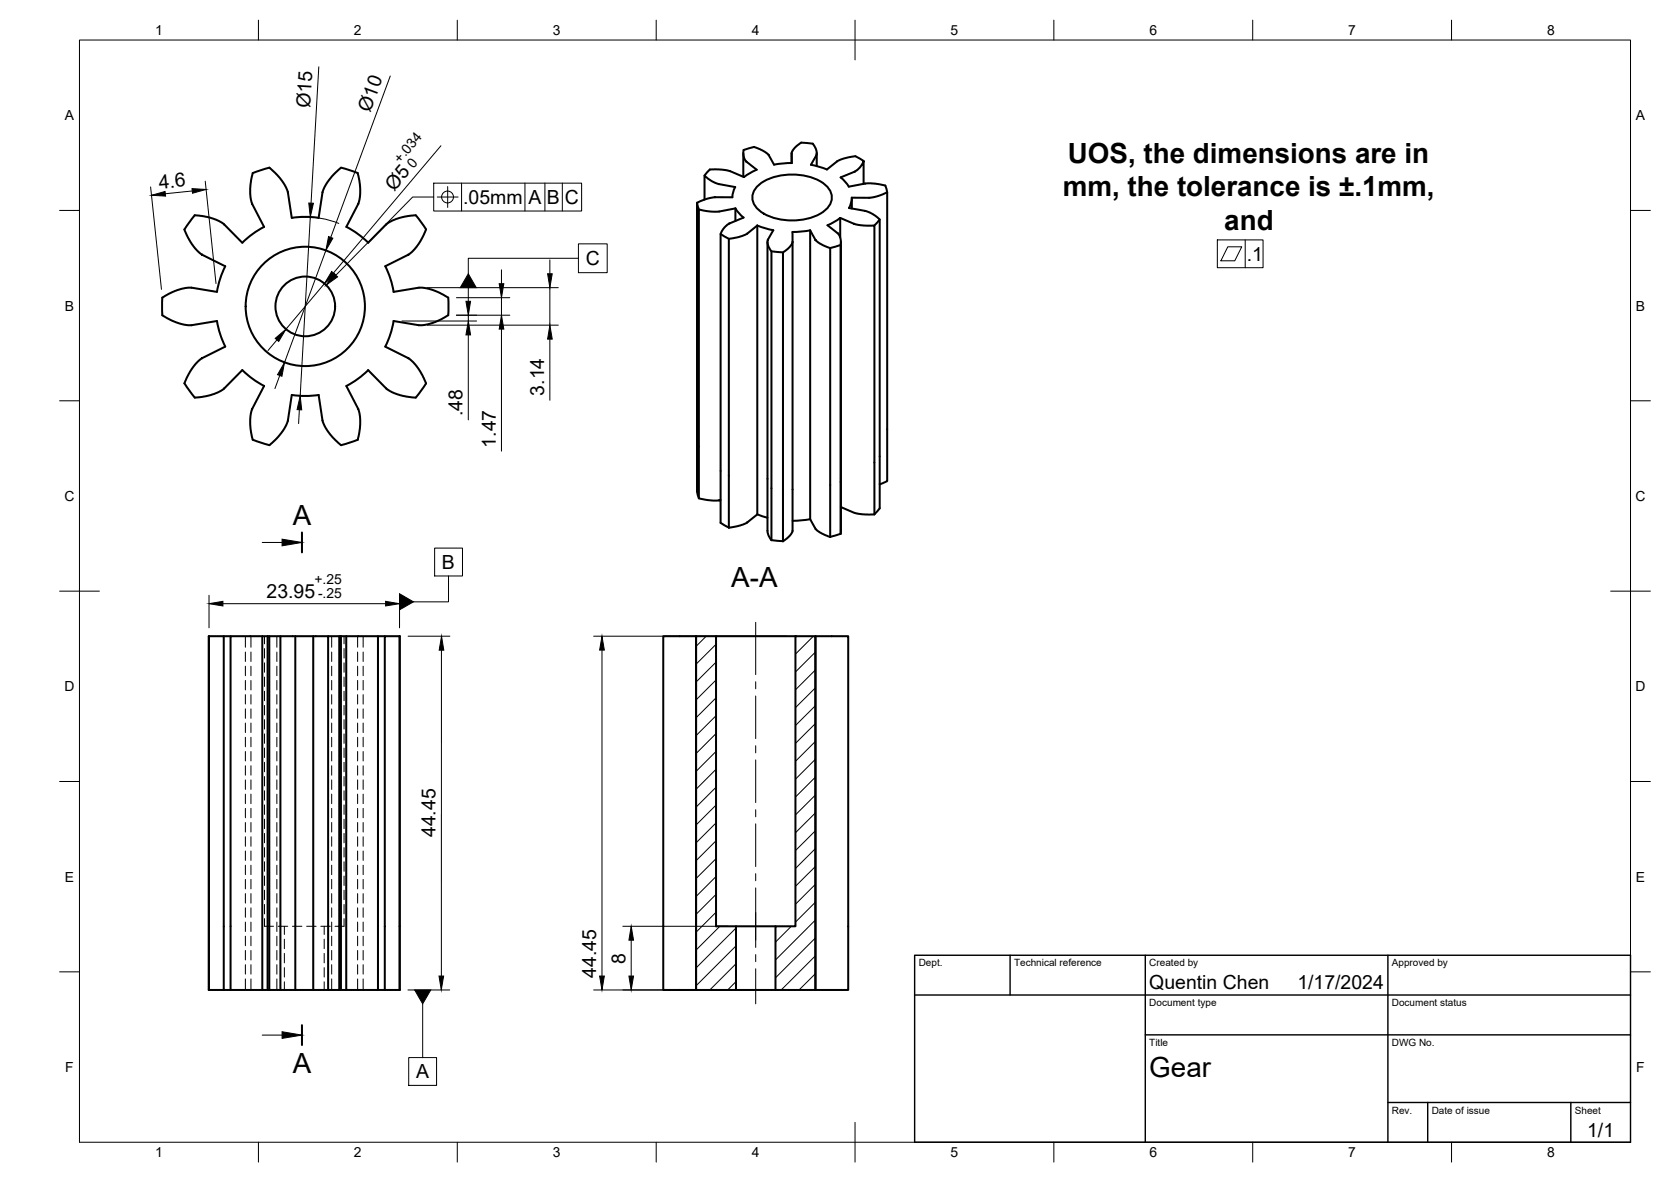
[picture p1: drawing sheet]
<svg xmlns="http://www.w3.org/2000/svg" width="420mm" height="297mm" viewBox="0 0 420 297" stroke-linecap="round" stroke-linejoin="round" font-family="sans-serif">
<!-- layer: Visible -->
<g fill="none" stroke="#000" stroke-width=".51">
<path d="M186.9 38.5v5.9M199.1 38.5v2.5M204.4 36.1l.8 1.4 .2 1.2-1.5 2.7 4 1.2 2.6-2.1 2.5-.9a3.7 3.7 0 0 1 4.2 .9M204.4 36.1l-.5-.1a4.7 4.7 0 0 0-2.7 0l-1.5 1.3-.6 1.2M205.4 38.5v3.2M46.4 57.7l1.8 3.5 1.9 2.3 .6 .5 5.9 2.9M49 54.1l3.8 .6 3 1.3 5.1 5M49 54.1l-2.6 3.6M66.4 57a22.5 22.5 0 0 0-5.5 4M67.7 42.1l2.7 2.7 1.7 2.6 .3 1 1 6.4a21.8 21.8 0 0 1 6.7-.1l1-6.3 .4-1.2 2-3 2.2-2.1M67.8 42.1l-3.1 1a1.54 1.54 0 0 0-1.4 1.6l-.4 2.6 .3 3.3 3.2 6.4M85.8 42.1l3.6 1.2a1.15 1.15 0 0 1 .8 1.1l.4 3-.3 3.1-3.2 6.5"/>
<path d="M87.1 57a22.5 22.5 0 0 1 5.5 4M104.5 54.1l-3.5 .5-3.2 1.3-.7 .5-4.5 4.6M104.5 54.1l2.3 3a1.14 1.14 0 0 1-.1 1.5l-1.4 2.7-1.8 2.1-.8 .6-5.8 2.9M175.3 51l.4 1.6M177.1 50.2v-6.1l1.6 1.3 1.3 .6 4.9 1-.5 1-.3 1.6h-4.9l-1.8 .5-2.1 .9v72.6M181.2 58.8l2.1 1.2M184.9 52.4l-5 .8-2.2-.1-2-.5v72.6l3 .6 2.5-.1M184.9 52.4v3.1M184.9 52.4l.9 1.2 1.2 1.1-4 1.7-1.1 1.1-.7 1.3v72.6M190.4 46.9a14 14 0 0 1 12.5-2.6 8.4 8.4 0 0 1 6.1 4.1 4 4 0 0 1-1.8 4.7 15 15 0 0 1-16.1 0 3.9 3.9 0 0 1-.7-6.2zM190.4 56.7l-3.1 2.3-2 .7-2 .3v72.6l2.2-.4 1.7-.5 3.2-2.4M190.4 56.7v72.6"/>
<path d="M190.4 56.7l4 1.2-1.4 2.7 .2 1.2 .8 1.4v72.5l-.7-1.1-.3-1.1v-72.7M199.1 41l-4.5 .4-1.3-2.5-.8-.6-1.4-.8a3.5 3.5 0 0 0-3.6 0l-.5 .2-.1 .5 .3 1.8 .5 .6 2.6 2.1-3.2 1.8-3.8-1.6-1.9-.3h-2a1.7 1.7 0 0 0-1.8 .9l-.5 .6M203.7 57.9l1.5 2.6 1.6 1.1 1.9 .7v72.6l-1.8-.7-1.5-.9-1.7-2.8M203.7 57.9v72.6M203.7 57.9l-4.4 .4v2.5M211.3 54.8l-3.2 1.8 2.7 2.2 .4 .7 .2 1.1v73.6v-73.4M211.3 54.8l4.3 1.7 2.2 .2h2.1v72.6M211.3 54.8v4.9M214.2 49.7l-.3 1.5-.4 1.1 4.6 .9 1.8 .9 1.3 1.1v72.5l-1.3 1.5M214.2 49.7l5-.1 1.9-.4 2-.9v72.6l-1.9 .8M214.2 49.7v2.7M217.1 46.2v-5.7l-.7 1.3-1 1-4 1.8 1.1 1.1 .9 1.2 4.7-.8 3.5 .3a1.26 1.26 0 0 1 1.4 1.5l.1 .4"/>
<path d="M221.2 55.2l-1.3 1.5M54.5 73.3l-6.4-1-1.3 .1-2.2 .5-2 .9-1.8 1v3.1a1.47 1.47 0 0 0 1 1.9l2.9 1.4 2.6 .5 7.2-1M56.6 66.9a22.5 22.5 0 0 0-2.1 6.4M96.9 66.9a21.7 21.7 0 0 1 2.1 6.4l6.3-1 2.5 .3 2.2 .7 2.7 1.5 .1 1.9-.1 2.5-2.7 1.5-2.1 .7-2.6 .3-6.3-1a21.9 21.9 0 0 1-2.1 6.4l5.8 3 .7 .5 1.9 2.2 1.4 2.6a1.4 1.4 0 0 1-.3 2l-1.9 2.5-4-.6-2-.8-1.2-.7-4.7-4.8a21.9 21.9 0 0 1-5.5 4M194 63.2l2.9 .2M199.3 60.8l-.2 .6-.7 .8-1.5 1.2v72.6M199.3 60.8v72.7l-.7 1.1-1.7 1.4M211.4 61.6l-2.7 .7M46.4 96.3l1.8 2.6a1.51 1.51 0 0 0 1.9 .9l2.9-.5 2.7-1.2 .7-.5 4.5-4.6a23.2 23.2 0 0 0 5.5 4M54.5 80.7a23.6 23.6 0 0 0 2.1 6.4l-5.8 2.9-.8 .6-2.1 2.5-1.5 3.3M66.4 97l-3.1 5.9-.3 1.7-.1 2 .7 3.9 2.9 1a1.48 1.48 0 0 0 2.1-.4l2.2-2.4 1.4-2.5 1.2-6.9a22.4 22.4 0 0 0 6.7 0l1 6.5 .5 1.2 1 1.6 1.2 1.5 2 1.8 3-1a1.45 1.45 0 0 0 1.4-1.4l.4-2.8-.2-2.8-.3-1.1-3-5.8M175.3 123.5l.4 1.7"/>
<path d="M181.2 131.4l2.1 1.2M190.4 129.3l2.6 .8M194 135.7l2.9 .3M203.7 130.5l-4.4 .4M211.4 134.1l-2.7 .8M211.4 127.4l4.1 1.7 2.1 .2h2.3M52.5 159.9v88.9h34.6M56.3 159.9h1.7M66 159.9v88.9M67.3 159.9h.4v88.9M67.3 159.9h-9.3v88.9M67.3 159.9v88.9"/>
<path d="M67.7 159.9h2.8M74.3 159.9v88.9M78.8 159.9v88.9M82.5 159.9h2.8M85.7 159.9h9.3v88.9h1.8M85.7 159.9h-.4v88.9M85.7 159.9v88.9M87.1 159.9v88.9h7.9M95 159.9h1.8M100.5 159.9v88.9v-88.9h-3.7v88.9M166.8 159.9h8.2v88.9h-8.2zM175 159.9h.1"/>
<path d="M175 159.9h5v72.9h5.1v16h-10.1zM180 159.9h20M200 159.9h5v88.9h-10v-16h5zM205 159.9h8.3v88.9h-8.3zM185.1 232.8h9.9M52.5 248.8v-88.9h3.8v88.9M70.5 248.8v-88.9h12v88.9M96.8 248.8h3.7M185.1 248.8h9.9"/>
<circle cx="76.8" cy="77" r="7.5"/>
<circle cx="76.8" cy="77" r="15"/>
</g>
<!-- layer: Hidden -->
<g fill="none" stroke="#000" stroke-width=".25">
<path d="M61.7 159.9v2.8M63.1 159.9v2.8M66.5 159.9v1.9M69.6 159.9v2.8M83.4 159.9v2.8M86.5 159.9v1.9M89.9 159.9v2.8M91.3 159.9v2.8M61.7 163.9v2.3M61.7 167.4v2.4M61.7 171v2.4M61.7 174.6v2.3"/>
<path d="M61.7 178.1v2.4M63.1 163.9v2.3M63.1 167.4v2.4M63.1 171v2.4M63.1 174.6v2.3M63.1 178.1v2.4M66.5 163v2.4M66.5 166.6v2.3M66.5 170.1v2.4M66.5 173.7v2.4M66.5 177.3v2.4M69.6 163.9v2.3"/>
<path d="M69.6 167.4v2.4M69.6 171v2.4M69.6 174.6v2.3M69.6 178.1v2.4M83.4 163.9v2.3M83.4 167.4v2.4M83.4 171v2.4M83.4 174.6v2.3M83.4 178.1v2.4M86.5 163v2.4M86.5 166.6v2.3M86.5 170.1v2.4"/>
<path d="M86.5 173.7v2.4M86.5 177.3v2.4M89.9 163.9v2.3M89.9 167.4v2.4M89.9 171v2.4M89.9 174.6v2.3M89.9 178.1v2.4M91.3 163.9v2.3M91.3 167.4v2.4M91.3 171v2.4M91.3 174.6v2.3M91.3 178.1v2.4"/>
<path d="M61.7 181.7v2.4M61.7 185.3v2.4M61.7 188.9v2.3M61.7 192.4v2.4M61.7 196v2.4M61.7 199.6v2.4M63.1 181.7v2.4M63.1 185.3v2.4M63.1 188.9v2.3M63.1 192.4v2.4M63.1 196v2.4M63.1 199.6v2.4"/>
<path d="M66.5 180.9v2.3M66.5 184.4v2.4M66.5 188v2.4M66.5 191.6v2.4M66.5 195.1v2.4M66.5 198.7v2.4M69.6 181.7v2.4M69.6 185.3v2.4M69.6 188.9v2.3M69.6 192.4v2.4M69.6 196v2.4M69.6 199.6v2.4"/>
<path d="M83.4 181.7v2.4M83.4 185.3v2.4M83.4 188.9v2.3M83.4 192.4v2.4M83.4 196v2.4M83.4 199.6v2.4M86.5 180.9v2.3M86.5 184.4v2.4M86.5 188v2.4M86.5 191.6v2.4M86.5 195.1v2.4M86.5 198.7v2.4"/>
<path d="M89.9 181.7v2.4M89.9 185.3v2.4M89.9 188.9v2.3M89.9 192.4v2.4M89.9 196v2.4M89.9 199.6v2.4M91.3 181.7v2.4M91.3 185.3v2.4M91.3 188.9v2.3M91.3 192.4v2.4M91.3 196v2.4M91.3 199.6v2.4"/>
<path d="M61.7 203.1v2.4M61.7 206.7v2.4M61.7 210.3v2.4M61.7 213.9v2.3M61.7 217.4v2.4M63.1 203.1v2.4M63.1 206.7v2.4M63.1 210.3v2.4M63.1 213.9v2.3M63.1 217.4v2.4M66.5 202.3v2.4M66.5 205.9v2.3"/>
<path d="M66.5 209.4v2.4M66.5 213v2.4M66.5 216.6v2.4M69.6 203.1v2.4M69.6 206.7v2.4M69.6 210.3v2.4M69.6 213.9v2.3M69.6 217.4v2.4M83.4 203.1v2.4M83.4 206.7v2.4M83.4 210.3v2.4M83.4 213.9v2.3"/>
<path d="M83.4 217.4v2.4M86.5 202.3v2.4M86.5 205.9v2.3M86.5 209.4v2.4M86.5 213v2.4M86.5 216.6v2.4M89.9 203.1v2.4M89.9 206.7v2.4M89.9 210.3v2.4M89.9 213.9v2.3M89.9 217.4v2.4M91.3 203.1v2.4"/>
<path d="M91.3 206.7v2.4M91.3 210.3v2.4M91.3 213.9v2.3M91.3 217.4v2.4M61.7 221v2.4M61.7 224.6v2.4M61.7 228.1v2.4M61.7 231.7v2.4M61.7 235.3v2.4M61.7 238.9v2.3M63.1 221v2.4M63.1 224.6v2.4"/>
<path d="M63.1 228.1v2.4M63.1 231.7v2.4M63.1 235.3v2.4M63.1 238.9v2.3M66.5 230.9v1.9h2.3M66.5 220.1v2.4M66.5 223.7v2.4M66.5 227.3v2.4M69.6 221v2.4M69.6 224.6v2.4M69.6 228.1v2.4M69.6 231.7v2.4"/>
<path d="M69.6 235.3v2.4M69.6 238.9v2.3M70 232.8h2.3M71.5 232.8v2M71.5 236v2.4M71.5 239.6v2.4M73.5 232.8h2.4M77.1 232.8h2.4M80.7 232.8h2.4M81.5 232.8v2M81.5 236v2.4M81.5 239.6v2.4"/>
<path d="M83.4 221v2.4M83.4 224.6v2.4M83.4 228.1v2.4M83.4 231.7v2.4M83.4 235.3v2.4M83.4 238.9v2.3M86.5 230.9v1.9h-2.3M86.5 220.1v2.4M86.5 223.7v2.4M86.5 227.3v2.4M89.9 221v2.4M89.9 224.6v2.4"/>
<path d="M89.9 228.1v2.4M89.9 231.7v2.4M89.9 235.3v2.4M89.9 238.9v2.3M91.3 221v2.4M91.3 224.6v2.4M91.3 228.1v2.4M91.3 231.7v2.4M91.3 235.3v2.4M91.3 238.9v2.3M61.7 242.4v2.4M61.7 246v2.8"/>
<path d="M63.1 242.4v2.4M63.1 246v2.8M69.6 242.4v2.4M69.6 246v2.8M71.5 243.2v2.3M71.5 246.7v2.1M81.5 243.2v2.3M81.5 246.7v2.1M83.4 242.4v2.4M83.4 246v2.8M89.9 242.4v2.4M89.9 246v2.8"/>
<path d="M91.3 242.4v2.4M91.3 246v2.8"/>
</g>
<!-- layer: Visible -->
<circle cx="180.8" cy="125.7" r=".25" fill="#000"/>
<!-- layer: BORDER -->
<g fill="none" stroke="#000" stroke-width=".25">
<path d="M20 10.1h390v276.9h-390zM65 5.1v5M115 5.1v5M165 5.1v5M215 5.1v10M265 5.1v5M315 5.1v5M365 5.1v5M15 52.9h5M410 52.9h5M15 100.7h5M410 100.7h5"/>
<path d="M15 148.6h10M405 148.6h10M15 196.4h5M410 196.4h5M15 244.2h5M410 244.2h5M65 287v5M115 287v5M165 287v5M215 282.1v9.9M265 287v5M315 287v5"/>
<path d="M365 287v5"/>
</g>
<!-- layer: TITLEBLOCK -->
<path d="M230 240.1h180v46.9h-180zM230 250h180M254 240.1v9.9M288 240.1v46.9M349 240.1v46.9M288 260.1h122M349 277.1h61M359 277.1v9.9M395 277.1v9.9" fill="none" stroke="#000" stroke-width=".36"/>
<g fill="none" stroke="#000" stroke-width=".25">
<path d="M109.1 49.5h-5.3l-19.3 19.7M109.1 46h37.1v7h-37.1zM109.9 49.5h5.3M112.6 46.9v5.2M116.1 46v7M132 46v7M137 46v7M141.4 46v7M145.4 64.9h-27.6v3.9M145.4 61.3h7.3v7.2h-7.3zM306.1 60.3h11.5v7h-11.5zM308.7 62h3.5l-1.7 3.5h-3.5z"/>
<path d="M313.1 60.3v7M109.3 137.7h7v7h-7zM112.8 144.7v6.5h-8.8M106.3 252.3v13.5M102.8 265.8h7v7h-7z"/>
<circle cx="112.5" cy="49.5" r="1.49"/>
</g>
<path d="M84 68.8l.9 .8-2.9 2.1zM117.8 68.8l2 3.5h-4.1zM100.5 149.2l3.5 2-3.5 2.1zM104.3 248.8h4l-2 3.5z" fill="#000" stroke="#000" stroke-width=".25"/>
<!-- layer: FD_Dimensions -->
<g fill="none" stroke="#000" stroke-width=".25">
<path d="M80.2 16.8l-2 34.2M98.1 19.1l-14.9 40.6M110.9 36.6l-27.1 32M37.9 47l2.7 25.7M48.3 48l-6.7 .7M51.6 45.5l2.7 25.8M75.9 54.5a22.5 22.5 0 0 1 9.3 1.6M78 54.6l-2.5 44.9M81.6 71.3l-9.7 11.4M81.9 62.9l-10.4 28.2M107.4 72.3h33M114.8 79.2h13.4"/>
<path d="M114.8 74.8h13.4M117.8 72.2v3.5M117.8 79.2v1.5M126.1 67.8v3.5M126.1 74.8v4.4M138.3 65.3v3.5M138.3 72.3v9.4M69.6 85.4l-2.2 2.7M70.3 94.4l-1.2 3.2M101 80.7h18.8M107.4 81.7h33M117.8 84.2v21.3"/>
<path d="M126.1 82.7v30.7M138.3 85.2v15.4M75.3 103l-.2 3.5M52.6 149.6v8.2M56 151.7h41M100.5 149.6v8.2M102.6 159.9h10.5M149.3 159.9h48.6M111 163.4v81.9M151.4 163.4v81.9M156.6 232.8h26.4M158.7 236.3v9"/>
<path d="M102.6 248.8h10.5M149.3 248.8h43.6"/>
</g>
<g fill="#000" stroke="#000" stroke-width=".25">
<path d="M38.1 49.1l3.4-1 .1 1.2zM48.3 47.4l3.5 .2-3.4 1zM77.6 51l1.2 .1-.8 3.5zM82.6 59.4l1.1 .5-1.8 3zM83.4 68.2l.9 .8-2.7 2.3zM117.2 75.7h1.1l-.5 3.5zM125.5 71.3h1.2l-.6 3.5zM137.7 68.8h1.2l-.6 3.5zM69.2 85l2.7-2.3-1.8 3.1zM71.5 91.1l-.6 3.5-1.1-.4zM117.8 80.7l.5 3.5h-1.1zM126.1 79.2l.6 3.5h-1.2z"/>
<path d="M138.3 81.7l.6 3.5h-1.2zM75.5 99.5l.4 3.5-1.2-.1zM52.6 151.7l3.4-.6v1.2zM97 151.1l3.5 .6-3.5 .6zM111 159.9l.6 3.5h-1.2zM151.4 159.9l.6 3.5h-1.2zM158.7 232.8l.6 3.5h-1.2zM110.4 245.3h1.1l-.5 3.5zM150.8 245.3h1.2l-.6 3.5zM158.1 245.3h1.2l-.6 3.5z"/>
</g>
<!-- layer: Hatching -->
<g fill="none" stroke="#000" stroke-width=".25">
<path d="M177.6 159.9l-2.6 2.5M200 159.9h.1M204.5 159.9l-4.5 4.5M180 161.9l-5 5M180 166.4l-5 5M180 170.9l-5 5M180 175.4l-5 5M180 179.9l-5 5M205 163.9l-5 5M205 168.4l-5 5M205 172.9l-5 4.9M205 177.3l-5 5"/>
<path d="M180 184.3l-5 5.1M180 188.8l-5 5.1M180 193.3l-5 5M180 197.8l-5 5M205 181.8l-5 5M205 186.3l-5 5M205 190.8l-5 5M205 195.3l-5 5M205 199.8l-5 5M180 202.3l-5 5M180 206.8l-5 5M180 211.3l-5 5"/>
<path d="M180 215.8l-5 5M205 204.3l-5 5M205 208.8l-5 5M205 213.3l-5 5M205 217.7l-5 5M180 220.3l-5 5M180 224.8l-5 5M180 229.2l-5 5.1M181 232.8l-6 5.9M185.1 233.2l-10.1 10M185.1 237.7l-10.1 10M199 232.8l-4 4"/>
<path d="M205 222.2l-5 5.1M205 226.7l-5 5M205 231.2l-10 10M205 235.7l-10 10M185.1 242.2l-6.6 6.6M185.1 246.7l-2.1 2.1M205 240.2l-8.6 8.6M205 244.7l-4.1 4.1"/>
</g>
<!-- layer: Section Lines -->
<path d="M75.9 133.8v5M75.9 257.6v5" fill="none" stroke="#000" stroke-width=".51"/>
<path d="M65.9 136.3h5M65.9 260.1h5" fill="none" stroke="#000" stroke-width=".25"/>
<path d="M70.9 135.5l5 .8-5 .9zM70.9 259.3l5 .8-5 .8z" fill="#000" stroke="#000" stroke-width=".25"/>
<!-- layer: Smart Centers -->
<path d="M190 156.4v13.1M190 171.3v1.8M190 174.9v10.7M190 187.4v1.8M190 191v10.7M190 203.5v1.8M190 207v10.8M190 219.5v1.8M190 223.1v15M190 239.9v1.8M190 243.5v8.8" fill="none" stroke="#000" stroke-width=".25"/>
<g font-size="7">
<text x="268.5" y="41">UOS, the dimensions are in</text>
<text x="267.2" y="49.4">mm, the tolerance is ±.1mm,</text>
<text x="307.8" y="57.7">and</text>
<text x="73.6" y="131.8">A</text>
<text x="183.9" y="147.6">A-A</text>
<text x="73.6" y="269.6">A</text>
<text x="289" y="270.6">Gear</text>
</g>
<g font-size="4.9">
<text x="78" y="27.1" transform="rotate(-87 78 27.1)">Ø15</text>
<text x="93.1" y="28.3" transform="rotate(-70 93.1 28.3)">Ø10</text>
<text x="40.1" y="47.4" transform="rotate(-6 40.1 47.4)">4.6</text>
<text x="99.1" y="48.2" transform="rotate(-50 99.1 48.2)">Ø5</text>
<text x="116.5" y="51.3">.05mm</text>
<text x="132.9" y="51.3">A</text>
<text x="137.5" y="51.3">B</text>
<text x="142" y="51.3">C</text>
<text x="313.5" y="65.5">.1</text>
<text x="147.3" y="66.7">C</text>
<text x="136.8" y="99.4" transform="rotate(-90 136.8 99.4)">3.14</text>
<text x="116.3" y="104.5" transform="rotate(-90 116.3 104.5)">.48</text>
<text x="124.7" y="112.5" transform="rotate(-90 124.7 112.5)">1.47</text>
<text x="111.1" y="143">B</text>
<text x="67" y="150.2">23.95</text>
<text x="109.5" y="210.4" transform="rotate(-90 109.5 210.4)">44.45</text>
<text x="149.9" y="245.7" transform="rotate(-90 149.9 245.7)">44.45</text>
<text x="157.3" y="242.1" transform="rotate(-90 157.3 242.1)">8</text>
<text x="289" y="248.5">Quentin Chen</text>
<text x="326.2" y="248.5">1/17/2024</text>
<text x="104.6" y="271">A</text>
<text x="399.1" y="285.7">1/1</text>
</g>
<g font-size="3.5">
<text x="39" y="8.8">1</text>
<text x="89" y="8.8">2</text>
<text x="139" y="8.8">3</text>
<text x="189" y="8.8">4</text>
<text x="239" y="8.8">5</text>
<text x="289" y="8.8">6</text>
<text x="339" y="8.8">7</text>
<text x="389" y="8.8">8</text>
<text x="16.3" y="30.2">A</text>
<text x="411.3" y="30.2">A</text>
<text x="100.6" y="41.1" transform="rotate(-50 100.6 41.1)">+.034</text>
<text x="103.9" y="42.4" transform="rotate(-50 103.9 42.4)">0</text>
<text x="16.3" y="78">B</text>
<text x="411.3" y="78">B</text>
<text x="16.2" y="125.9">C</text>
<text x="411.2" y="125.9">C</text>
<text x="79.1" y="146.9">+.25</text>
<text x="80" y="150.2">-.25</text>
<text x="16.2" y="173.7">D</text>
<text x="411.2" y="173.7">D</text>
<text x="16.3" y="221.6">E</text>
<text x="411.3" y="221.6">E</text>
<text x="16.4" y="269.4">F</text>
<text x="411.4" y="269.4">F</text>
<text x="39" y="290.8">1</text>
<text x="89" y="290.8">2</text>
<text x="139" y="290.8">3</text>
<text x="189" y="290.8">4</text>
<text x="239" y="290.8">5</text>
<text x="289" y="290.8">6</text>
<text x="339" y="290.8">7</text>
<text x="389" y="290.8">8</text>
</g>
<g font-size="2.5">
<text x="231" y="242.9">Dept.</text>
<text x="255" y="242.9">Technical reference</text>
<text x="289" y="242.9">Created by</text>
<text x="350" y="242.9">Approved by</text>
<text x="289" y="252.8">Document type</text>
<text x="350" y="252.8">Document status</text>
<text x="289" y="262.9">Title</text>
<text x="350" y="262.9">DWG No.</text>
<text x="350" y="279.9">Rev.</text>
<text x="360" y="279.9">Date of issue</text>
<text x="396" y="279.9">Sheet</text>
</g>
</svg>
